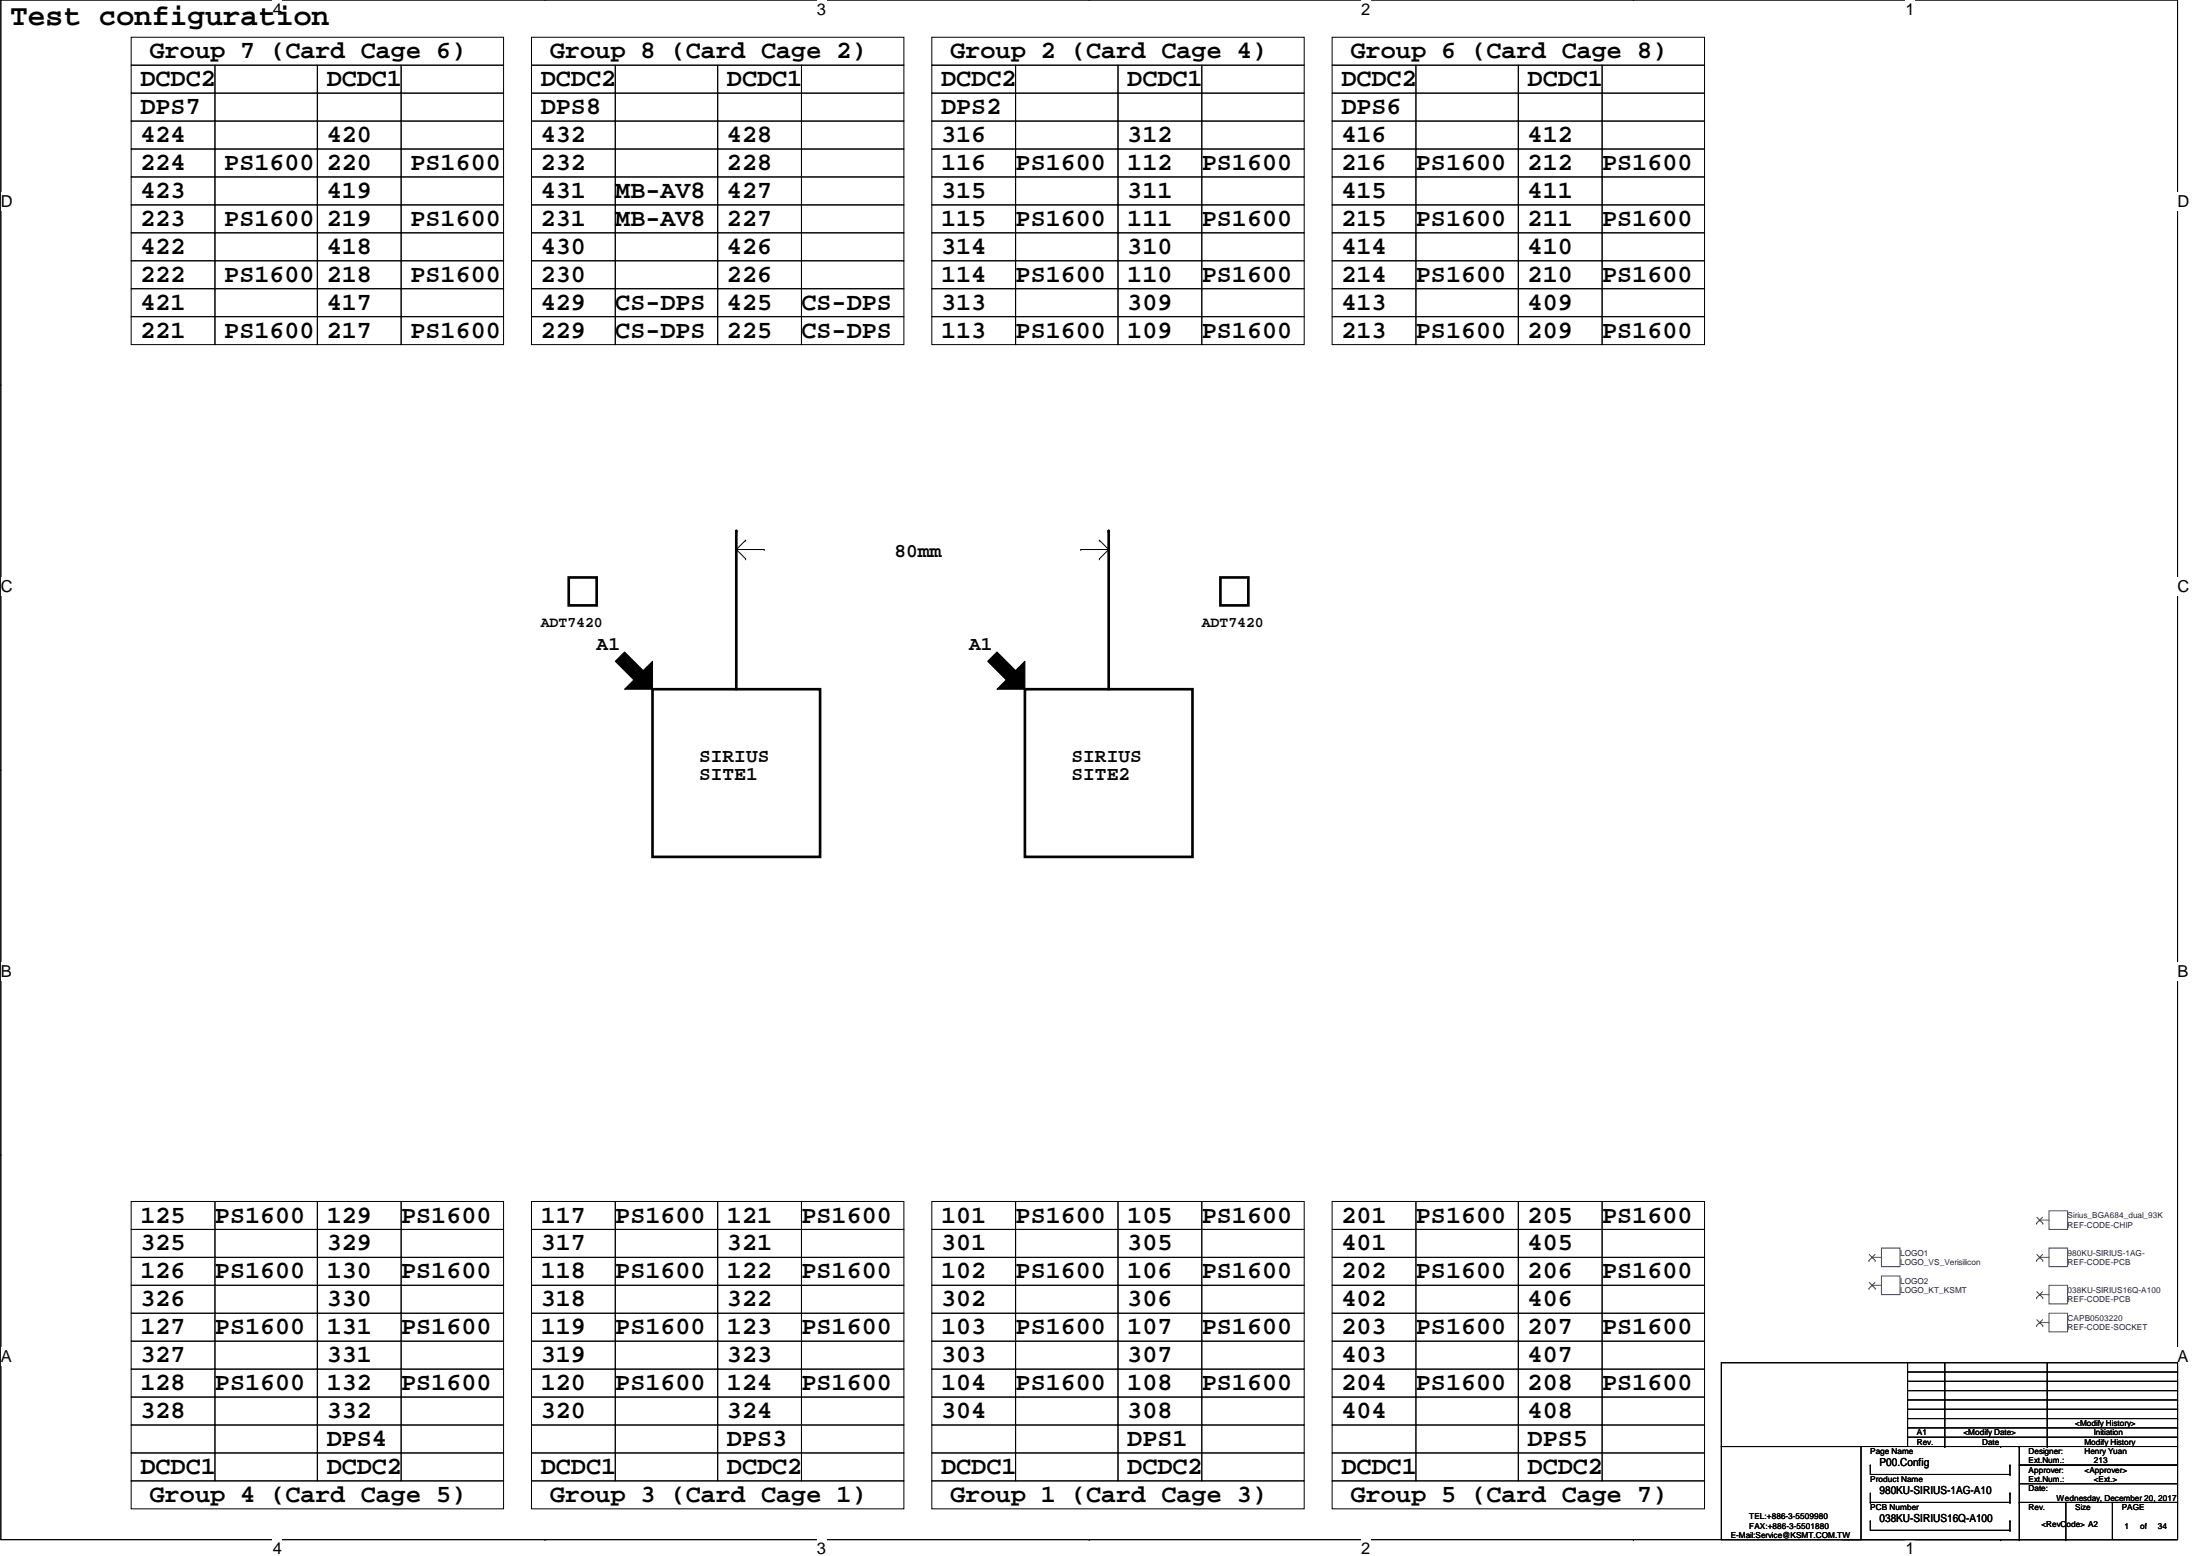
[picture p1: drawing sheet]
<svg xmlns="http://www.w3.org/2000/svg" width="420mm" height="297mm" viewBox="0 0 420 297" stroke-linecap="round" stroke-linejoin="round" font-family="sans-serif">
<path d="M.2 0h415.7v293.9h-415.7z" fill="none" stroke="#000" stroke-width=".19"/>
<g fill="#fff">
<path d="M52.1 0h1.7v3.5h-1.7z"/>
<path d="M52.1 293.9h1.7v3.2h-1.7z"/>
</g>
<path d="M104.1 0h.1M104.1 293.9h.1" fill="none" stroke="#000" stroke-width=".19"/>
<g fill="#fff">
<path d="M156 0h1.8v3.5h-1.8z"/>
<path d="M156 293.9h1.8v3.2h-1.8z"/>
</g>
<path d="M208 0h.1M208 293.9h.1" fill="none" stroke="#000" stroke-width=".19"/>
<g fill="#fff">
<path d="M260 0h1.7v3.5h-1.7z"/>
<path d="M260 293.9h1.7v3.2h-1.7z"/>
</g>
<path d="M311.9 0h.1M311.9 293.9h.1" fill="none" stroke="#000" stroke-width=".19"/>
<g fill="#fff">
<path d="M363.9 0h1.7v3.5h-1.7z"/>
<path d="M363.9 293.9h1.7v3.2h-1.7z"/>
<path d="M.2 36.7h2.2v3.5h-2.2z"/>
<path d="M415.9 36.7h2.2v3.5h-2.2z"/>
<path d="M.2 110.2h2.2v3.4h-2.2z"/>
<path d="M415.9 110.2h2.2v3.4h-2.2z"/>
</g>
<path d="M.2 73.4h.1M415.9 73.4h.1" fill="none" stroke="#000" stroke-width=".19"/>
<g fill="#fff">
<path d="M.2 183.6h2v3.5h-2z"/>
<path d="M415.9 183.6h2v3.5h-2z"/>
</g>
<path d="M.2 146.9h.1M415.9 146.9h.1" fill="none" stroke="#000" stroke-width=".19"/>
<g fill="#fff">
<path d="M.2 257.1h2v3.5h-2z"/>
<path d="M415.9 257.1h2v3.5h-2z"/>
</g>
<g fill="none" stroke="#000" stroke-width=".19">
<path d="M25 12.4h16.1v5.4h-16.1zM25 17.8h16.1v5.3h-16.1zM25 7.1h71.2v5.3h-71.2zM41.1 12.4h19.5v5.4h-19.5zM41.1 17.8h19.5v5.3h-19.5zM60.6 12.4h16v5.4h-16zM60.6 17.8h16v5.3h-16zM76.6 12.4h19.6v5.4h-19.6zM76.6 17.8h19.6v5.3h-19.6zM101.5 12.4h16v5.4h-16zM101.5 17.8h16v5.3h-16zM101.5 7.1h71.1v5.3h-71.1z"/>
<path d="M117.5 12.4h19.6v5.4h-19.6zM117.5 17.8h19.6v5.3h-19.6zM137.1 12.4h16v5.4h-16zM137.1 17.8h16v5.3h-16zM153.1 12.4h19.5v5.4h-19.5zM153.1 17.8h19.5v5.3h-19.5zM178 12.4h16v5.4h-16zM178 17.8h16v5.3h-16zM178 7.1h71.1v5.3h-71.1zM194 12.4h19.5v5.4h-19.5zM194 17.8h19.5v5.3h-19.5zM213.5 12.4h16v5.4h-16z"/>
<path d="M213.5 17.8h16v5.3h-16zM229.5 12.4h19.6v5.4h-19.6zM229.5 17.8h19.6v5.3h-19.6zM254.4 12.4h16v5.4h-16zM254.4 17.8h16v5.3h-16zM254.4 7.1h71.1v5.3h-71.1zM270.4 12.4h19.6v5.4h-19.6zM270.4 17.8h19.6v5.3h-19.6zM290 12.4h16v5.4h-16zM290 17.8h16v5.3h-16zM306 12.4h19.5v5.4h-19.5zM306 17.8h19.5v5.3h-19.5z"/>
<path d="M25 23.1h16.1v5.3h-16.1zM25 28.4h16.1v5.4h-16.1zM25 33.8h16.1v5.3h-16.1zM25 39.1h16.1v5.3h-16.1zM41.1 23.1h19.5v5.3h-19.5zM41.1 28.4h19.5v5.4h-19.5zM41.1 33.8h19.5v5.3h-19.5zM41.1 39.1h19.5v5.3h-19.5zM60.6 23.1h16v5.3h-16zM60.6 28.4h16v5.4h-16zM60.6 33.8h16v5.3h-16zM60.6 39.1h16v5.3h-16z"/>
<path d="M76.6 23.1h19.6v5.3h-19.6zM76.6 28.4h19.6v5.4h-19.6zM76.6 33.8h19.6v5.3h-19.6zM76.6 39.1h19.6v5.3h-19.6zM101.5 23.1h16v5.3h-16zM101.5 28.4h16v5.4h-16zM101.5 33.8h16v5.3h-16zM101.5 39.1h16v5.3h-16zM117.5 23.1h19.6v5.3h-19.6zM117.5 28.4h19.6v5.4h-19.6zM117.5 33.8h19.6v5.3h-19.6zM117.5 39.1h19.6v5.3h-19.6z"/>
<path d="M137.1 23.1h16v5.3h-16zM137.1 28.4h16v5.4h-16zM137.1 33.8h16v5.3h-16zM137.1 39.1h16v5.3h-16zM153.1 23.1h19.5v5.3h-19.5zM153.1 28.4h19.5v5.4h-19.5zM153.1 33.8h19.5v5.3h-19.5zM153.1 39.1h19.5v5.3h-19.5zM178 23.1h16v5.3h-16zM178 28.4h16v5.4h-16zM178 33.8h16v5.3h-16zM178 39.1h16v5.3h-16z"/>
<path d="M194 23.1h19.5v5.3h-19.5zM194 28.4h19.5v5.4h-19.5zM194 33.8h19.5v5.3h-19.5zM194 39.1h19.5v5.3h-19.5zM213.5 23.1h16v5.3h-16zM213.5 28.4h16v5.4h-16zM213.5 33.8h16v5.3h-16zM213.5 39.1h16v5.3h-16zM229.5 23.1h19.6v5.3h-19.6zM229.5 28.4h19.6v5.4h-19.6zM229.5 33.8h19.6v5.3h-19.6zM229.5 39.1h19.6v5.3h-19.6z"/>
<path d="M254.4 23.1h16v5.3h-16zM254.4 28.4h16v5.4h-16zM254.4 33.8h16v5.3h-16zM254.4 39.1h16v5.3h-16zM270.4 23.1h19.6v5.3h-19.6zM270.4 28.4h19.6v5.4h-19.6zM270.4 33.8h19.6v5.3h-19.6zM270.4 39.1h19.6v5.3h-19.6zM290 23.1h16v5.3h-16zM290 28.4h16v5.4h-16zM290 33.8h16v5.3h-16zM290 39.1h16v5.3h-16z"/>
<path d="M306 23.1h19.5v5.3h-19.5zM306 28.4h19.5v5.4h-19.5zM306 33.8h19.5v5.3h-19.5zM306 39.1h19.5v5.3h-19.5zM25 44.4h16.1v5.4h-16.1zM25 49.8h16.1v5.3h-16.1zM25 55.1h16.1v5.4h-16.1zM41.1 44.4h19.5v5.4h-19.5zM41.1 49.8h19.5v5.3h-19.5zM41.1 55.1h19.5v5.4h-19.5zM60.6 44.4h16v5.4h-16zM60.6 49.8h16v5.3h-16z"/>
<path d="M60.6 55.1h16v5.4h-16zM76.6 44.4h19.6v5.4h-19.6zM76.6 49.8h19.6v5.3h-19.6zM76.6 55.1h19.6v5.4h-19.6zM101.5 44.4h16v5.4h-16zM101.5 49.8h16v5.3h-16zM101.5 55.1h16v5.4h-16zM117.5 44.4h19.6v5.4h-19.6zM117.5 49.8h19.6v5.3h-19.6zM117.5 55.1h19.6v5.4h-19.6zM137.1 44.4h16v5.4h-16zM137.1 49.8h16v5.3h-16z"/>
<path d="M137.1 55.1h16v5.4h-16zM153.1 44.4h19.5v5.4h-19.5zM153.1 49.8h19.5v5.3h-19.5zM153.1 55.1h19.5v5.4h-19.5zM178 44.4h16v5.4h-16zM178 49.8h16v5.3h-16zM178 55.1h16v5.4h-16zM194 44.4h19.5v5.4h-19.5zM194 49.8h19.5v5.3h-19.5zM194 55.1h19.5v5.4h-19.5zM213.5 44.4h16v5.4h-16zM213.5 49.8h16v5.3h-16z"/>
<path d="M213.5 55.1h16v5.4h-16zM229.5 44.4h19.6v5.4h-19.6zM229.5 49.8h19.6v5.3h-19.6zM229.5 55.1h19.6v5.4h-19.6zM254.4 44.4h16v5.4h-16zM254.4 49.8h16v5.3h-16zM254.4 55.1h16v5.4h-16zM270.4 44.4h19.6v5.4h-19.6zM270.4 49.8h19.6v5.3h-19.6zM270.4 55.1h19.6v5.4h-19.6zM290 44.4h16v5.4h-16zM290 49.8h16v5.3h-16z"/>
<path d="M290 55.1h16v5.4h-16zM306 44.4h19.5v5.4h-19.5zM306 49.8h19.5v5.3h-19.5zM306 55.1h19.5v5.4h-19.5zM25 60.5h16.1v5.3h-16.1zM41.1 60.5h19.5v5.3h-19.5zM60.6 60.5h16v5.3h-16zM76.6 60.5h19.6v5.3h-19.6zM101.5 60.5h16v5.3h-16zM117.5 60.5h19.6v5.3h-19.6zM137.1 60.5h16v5.3h-16zM153.1 60.5h19.5v5.3h-19.5z"/>
<path d="M178 60.5h16v5.3h-16zM194 60.5h19.5v5.3h-19.5zM213.5 60.5h16v5.3h-16zM229.5 60.5h19.6v5.3h-19.6zM254.4 60.5h16v5.3h-16zM270.4 60.5h19.6v5.3h-19.6zM290 60.5h16v5.3h-16zM306 60.5h19.5v5.3h-19.5zM140.6 104.9h5.4M140.6 104.9l1.8 1.8M142.4 103.1h.1M142.4 106.7h.1"/>
<path d="M142.4 103.1l-1.8 1.8M146 104.9h.1M206.4 104.9h.1M206.4 104.9h5.3M210 103.1h.1M210 106.7h.1M210 103.1l1.7 1.8M211.7 104.9l-1.7 1.8M117.5 126.2l1.8-1.7 3.5 3.5 1.8-1.8v5.4h-5.3l1.8-1.8zM188.6 126.2l1.8-1.7 3.6 3.5 1.7-1.8v5.4h-5.3l1.8-1.8zM.2 220.4h.1M25 229.4h16.1v5.3h-16.1z"/>
<path d="M25 234.7h16.1v5.3h-16.1zM41.1 229.4h19.5v5.3h-19.5zM41.1 234.7h19.5v5.3h-19.5zM60.6 229.4h16v5.3h-16zM60.6 234.7h16v5.3h-16zM76.6 229.4h19.6v5.3h-19.6zM76.6 234.7h19.6v5.3h-19.6zM101.5 229.4h16v5.3h-16zM101.5 234.7h16v5.3h-16zM117.5 229.4h19.6v5.3h-19.6zM117.5 234.7h19.6v5.3h-19.6zM137.1 229.4h16v5.3h-16z"/>
<path d="M137.1 234.7h16v5.3h-16zM153.1 229.4h19.5v5.3h-19.5zM153.1 234.7h19.5v5.3h-19.5zM178 229.4h16v5.3h-16zM178 234.7h16v5.3h-16zM194 229.4h19.5v5.3h-19.5zM194 234.7h19.5v5.3h-19.5zM213.5 229.4h16v5.3h-16zM213.5 234.7h16v5.3h-16zM229.5 229.4h19.6v5.3h-19.6zM229.5 234.7h19.6v5.3h-19.6zM254.4 229.4h16v5.3h-16z"/>
<path d="M254.4 234.7h16v5.3h-16zM270.4 229.4h19.6v5.3h-19.6zM270.4 234.7h19.6v5.3h-19.6zM290 229.4h16v5.3h-16zM290 234.7h16v5.3h-16zM306 229.4h19.5v5.3h-19.5zM306 234.7h19.5v5.3h-19.5zM415.9 220.4h.1M25 240h16.1v5.4h-16.1zM25 245.4h16.1v5.3h-16.1zM25 250.7h16.1v5.3h-16.1zM25 256h16.1v5.4h-16.1z"/>
<path d="M41.1 240h19.5v5.4h-19.5zM41.1 245.4h19.5v5.3h-19.5zM41.1 250.7h19.5v5.3h-19.5zM41.1 256h19.5v5.4h-19.5zM60.6 240h16v5.4h-16zM60.6 245.4h16v5.3h-16zM60.6 250.7h16v5.3h-16zM60.6 256h16v5.4h-16zM76.6 240h19.6v5.4h-19.6zM76.6 245.4h19.6v5.3h-19.6zM76.6 250.7h19.6v5.3h-19.6zM76.6 256h19.6v5.4h-19.6z"/>
<path d="M101.5 240h16v5.4h-16zM101.5 245.4h16v5.3h-16zM101.5 250.7h16v5.3h-16zM101.5 256h16v5.4h-16zM117.5 240h19.6v5.4h-19.6zM117.5 245.4h19.6v5.3h-19.6zM117.5 250.7h19.6v5.3h-19.6zM117.5 256h19.6v5.4h-19.6zM137.1 240h16v5.4h-16zM137.1 245.4h16v5.3h-16zM137.1 250.7h16v5.3h-16zM137.1 256h16v5.4h-16z"/>
<path d="M153.1 240h19.5v5.4h-19.5zM153.1 245.4h19.5v5.3h-19.5zM153.1 250.7h19.5v5.3h-19.5zM153.1 256h19.5v5.4h-19.5zM178 240h16v5.4h-16zM178 245.4h16v5.3h-16zM178 250.7h16v5.3h-16zM178 256h16v5.4h-16zM194 240h19.5v5.4h-19.5zM194 245.4h19.5v5.3h-19.5zM194 250.7h19.5v5.3h-19.5zM194 256h19.5v5.4h-19.5z"/>
<path d="M213.5 240h16v5.4h-16zM213.5 245.4h16v5.3h-16zM213.5 250.7h16v5.3h-16zM213.5 256h16v5.4h-16zM229.5 240h19.6v5.4h-19.6zM229.5 245.4h19.6v5.3h-19.6zM229.5 250.7h19.6v5.3h-19.6zM229.5 256h19.6v5.4h-19.6zM254.4 240h16v5.4h-16zM254.4 245.4h16v5.3h-16zM254.4 250.7h16v5.3h-16zM254.4 256h16v5.4h-16z"/>
<path d="M270.4 240h19.6v5.4h-19.6zM270.4 245.4h19.6v5.3h-19.6zM270.4 250.7h19.6v5.3h-19.6zM270.4 256h19.6v5.4h-19.6zM290 240h16v5.4h-16zM290 245.4h16v5.3h-16zM290 250.7h16v5.3h-16zM290 256h16v5.4h-16zM306 240h19.5v5.4h-19.5zM306 245.4h19.5v5.3h-19.5zM306 250.7h19.5v5.3h-19.5zM306 256h19.5v5.4h-19.5z"/>
<path d="M25 261.4h16.1v5.3h-16.1zM25 266.7h16.1v5.3h-16.1zM25 272h16.1v5.4h-16.1zM25 277.4h16.1v5.3h-16.1zM41.1 261.4h19.5v5.3h-19.5zM41.1 266.7h19.5v5.3h-19.5zM41.1 272h19.5v5.4h-19.5zM41.1 277.4h19.5v5.3h-19.5zM60.6 261.4h16v5.3h-16zM60.6 266.7h16v5.3h-16zM60.6 272h16v5.4h-16zM60.6 277.4h16v5.3h-16z"/>
<path d="M76.6 261.4h19.6v5.3h-19.6zM76.6 266.7h19.6v5.3h-19.6zM76.6 272h19.6v5.4h-19.6zM76.6 277.4h19.6v5.3h-19.6zM101.5 261.4h16v5.3h-16zM101.5 266.7h16v5.3h-16zM101.5 272h16v5.4h-16zM101.5 277.4h16v5.3h-16zM117.5 261.4h19.6v5.3h-19.6zM117.5 266.7h19.6v5.3h-19.6zM117.5 272h19.6v5.4h-19.6zM117.5 277.4h19.6v5.3h-19.6z"/>
<path d="M137.1 261.4h16v5.3h-16zM137.1 266.7h16v5.3h-16zM137.1 272h16v5.4h-16zM137.1 277.4h16v5.3h-16zM153.1 261.4h19.5v5.3h-19.5zM153.1 266.7h19.5v5.3h-19.5zM153.1 272h19.5v5.4h-19.5zM153.1 277.4h19.5v5.3h-19.5zM178 261.4h16v5.3h-16zM178 266.7h16v5.3h-16zM178 272h16v5.4h-16zM178 277.4h16v5.3h-16z"/>
<path d="M194 261.4h19.5v5.3h-19.5zM194 266.7h19.5v5.3h-19.5zM194 272h19.5v5.4h-19.5zM194 277.4h19.5v5.3h-19.5zM213.5 261.4h16v5.3h-16zM213.5 266.7h16v5.3h-16zM213.5 272h16v5.4h-16zM213.5 277.4h16v5.3h-16zM229.5 261.4h19.6v5.3h-19.6zM229.5 266.7h19.6v5.3h-19.6zM229.5 272h19.6v5.4h-19.6zM229.5 277.4h19.6v5.3h-19.6z"/>
<path d="M254.4 261.4h16v5.3h-16zM254.4 266.7h16v5.3h-16zM254.4 272h16v5.4h-16zM254.4 277.4h16v5.3h-16zM270.4 261.4h19.6v5.3h-19.6zM270.4 266.7h19.6v5.3h-19.6zM270.4 272h19.6v5.4h-19.6zM270.4 277.4h19.6v5.3h-19.6zM290 261.4h16v5.3h-16zM290 266.7h16v5.3h-16zM290 272h16v5.4h-16zM290 277.4h16v5.3h-16z"/>
<path d="M306 261.4h19.5v5.3h-19.5zM306 266.7h19.5v5.3h-19.5zM306 272h19.5v5.4h-19.5zM306 277.4h19.5v5.3h-19.5zM328.7 276.1h26.7v17.8h-26.7zM328.7 260.1h35.6v16h-35.6zM357.2 279.7h.1M357.2 279.7v1.8h26.7M364.3 274.4h51.6M364.3 260.1h51.6M364.3 272.6h51.6M364.3 270.8h51.6"/>
<path d="M364.3 269h51.6M364.3 267.3h51.6M364.3 265.5h51.6M364.3 263.7h51.6M364.3 261.9h51.6M364.3 276.1h21.3M371.4 276.1h.1M371.4 260.1v16M382.1 276.1h.1M383.9 279.7h.1M383.9 279.7v1.8M385.6 279.7h30.3v3.6h-30.3z"/>
<path d="M385.6 276.1h30.3v3.6h-30.3zM385.6 276.1h.1M391 276.1h.1M391 260.1v16M415.9 274.4h.1M415.9 260.1h.1M415.9 276.1h.1M415.9 272.6h.1M415.9 270.8h.1M415.9 269h.1M415.9 267.3h.1M415.9 265.5h.1"/>
<path d="M415.9 263.7h.1M415.9 261.9h.1M415.9 260.1v16M25 282.7h71.2v5.3h-71.2zM101.5 282.7h71.1v5.3h-71.1zM178 282.7h71.1v5.3h-71.1zM254.4 282.7h71.1v5.3h-71.1zM351.9 293.9h33.7M357.2 290.4h.1M357.2 286.8h.1M357.2 290.4v1.7h26.7M357.2 285v1.8"/>
<path d="M357.2 286.8h26.7M382.1 293.9h.1M383.9 281.5h.1M383.9 292.1h.1M383.9 290.4h.1M383.9 286.8h.1M383.9 285h.1M383.9 285v1.8M383.9 290.4v1.7M385.6 286.8h30.3v7.1h-30.3zM385.6 293.9h.1M385.6 286.8h.1"/>
<path d="M385.6 283.3v3.5M394.5 293.9h.1M394.5 286.8v7.1M403.4 286.8h.1M403.4 286.8v7.1M415.9 286.8h.1M415.9 283.3v3.5"/>
</g>
<path d="M108.6 110.2h5.3v5.4h-5.3zM140.6 101.3v30.3M211.7 101.3v30.3M233.1 110.2h5.3v5.4h-5.3zM124.6 131.6h32v32h-32zM195.7 131.6h32v32h-32z" fill="none" stroke="#000" stroke-width=".51"/>
<g fill="#000">
<path d="M117.5 126.2l1.8-1.7 3.5 3.5 1.8-1.8v5.4h-5.3l1.8-1.8z" fill-rule="evenodd"/>
<path d="M188.6 126.2l1.8-1.7 3.6 3.5 1.7-1.8v5.4h-5.3l1.8-1.8z" fill-rule="evenodd"/>
</g>
<g fill="#000">
<circle cx="140.6" cy="101.3" r=".25"/>
<circle cx="211.7" cy="101.3" r=".25"/>
</g>
<path d="M359.3 238.3h3.6v3.5h-3.6zM391.3 238.3h3.6v3.5h-3.6zM391.3 231.1h3.6v3.6h-3.6zM359.3 243.6h3.6v3.5h-3.6zM391.3 245.4h3.6v3.5h-3.6zM391.3 250.7h3.6v3.6h-3.6z" fill="none" stroke="#00f" stroke-width=".19"/>
<path d="M389.5 232.9h.1M389.5 232.9h1.8M357.5 245.4h.1M357.5 240h.1M357.5 245.4h1.8M357.5 240h1.8M389.5 240h.1M389.5 247.1h.1M389.5 252.5h.1M389.5 240h1.8M389.5 247.1h1.8M389.5 252.5h1.8" fill="none" stroke="#f00" stroke-width=".19"/>
<g fill="none" stroke="#804000" stroke-width=".19">
<path d="M357 239.5l1.1 1.1M358.1 239.5l-1.2 1.1M388.9 233.5h.1M389 239.5l1.1 1.1M389 232.4l1.1 1.1M390.1 239.5l-1.2 1.1M390.1 232.4l-1.2 1.1M390.1 233.5h.1M356.9 246h.1M356.9 240.6h.1M357 244.8l1.1 1.2M358.1 244.8l-1.2 1.2"/>
<path d="M358.1 246h.1M358.1 240.6h.1M388.9 240.6h.1M388.9 247.7h.1M388.9 253.1h.1M389 246.6l1.1 1.1M389 251.9l1.1 1.2M390.1 246.6l-1.2 1.1M390.1 251.9l-1.2 1.2M390.1 240.6h.1M390.1 247.7h.1M390.1 253.1h.1"/>
</g>
<text font-size="5.7" x="1.9" y="4.7">Test configuration</text>
<g font-size="4.8">
<text x="28.6" y="11.1">Group 7 (Card Cage 6)</text>
<text x="105.1" y="11.1">Group 8 (Card Cage 2)</text>
<text x="181.5" y="11.1">Group 2 (Card Cage 4)</text>
<text x="258" y="11.1">Group 6 (Card Cage 8)</text>
<text x="26.8" y="16.5">DCDC2</text>
<text x="62.4" y="16.5">DCDC1</text>
<text x="103.3" y="16.5">DCDC2</text>
<text x="138.8" y="16.5">DCDC1</text>
<text x="179.7" y="16.5">DCDC2</text>
<text x="215.3" y="16.5">DCDC1</text>
<text x="256.2" y="16.5">DCDC2</text>
<text x="291.7" y="16.5">DCDC1</text>
<text x="26.8" y="21.8">DPS7</text>
<text x="103.3" y="21.8">DPS8</text>
<text x="179.7" y="21.8">DPS2</text>
<text x="256.2" y="21.8">DPS6</text>
<text x="26.8" y="27.1">424</text>
<text x="62.4" y="27.1">420</text>
<text x="103.3" y="27.1">432</text>
<text x="138.8" y="27.1">428</text>
<text x="179.7" y="27.1">316</text>
<text x="215.3" y="27.1">312</text>
<text x="256.2" y="27.1">416</text>
<text x="291.7" y="27.1">412</text>
<text x="26.8" y="32.5">224</text>
<text x="42.8" y="32.5">PS1600</text>
<text x="62.4" y="32.5">220</text>
<text x="78.4" y="32.5">PS1600</text>
<text x="103.3" y="32.5">232</text>
<text x="138.8" y="32.5">228</text>
<text x="179.7" y="32.5">116</text>
<text x="194" y="32.5">PS1600</text>
<text x="215.3" y="32.5">112</text>
<text x="229.5" y="32.5">PS1600</text>
<text x="256.2" y="32.5">216</text>
<text x="270.4" y="32.5">PS1600</text>
<text x="291.7" y="32.5">212</text>
<text x="306" y="32.5">PS1600</text>
<text x="26.8" y="37.8">423</text>
<text x="62.4" y="37.8">419</text>
<text x="103.3" y="37.8">431</text>
<text x="117.5" y="37.8">MB-AV8</text>
<text x="138.8" y="37.8">427</text>
<text x="179.7" y="37.8">315</text>
<text x="215.3" y="37.8">311</text>
<text x="256.2" y="37.8">415</text>
<text x="291.7" y="37.8">411</text>
<text x="26.8" y="43.1">223</text>
<text x="42.8" y="43.1">PS1600</text>
<text x="62.4" y="43.1">219</text>
<text x="78.4" y="43.1">PS1600</text>
<text x="103.3" y="43.1">231</text>
<text x="117.5" y="43.1">MB-AV8</text>
<text x="138.8" y="43.1">227</text>
<text x="179.7" y="43.1">115</text>
<text x="194" y="43.1">PS1600</text>
<text x="215.3" y="43.1">111</text>
<text x="229.5" y="43.1">PS1600</text>
<text x="256.2" y="43.1">215</text>
<text x="270.4" y="43.1">PS1600</text>
<text x="291.7" y="43.1">211</text>
<text x="306" y="43.1">PS1600</text>
<text x="26.8" y="48.5">422</text>
<text x="26.8" y="53.8">222</text>
<text x="42.8" y="53.8">PS1600</text>
<text x="62.4" y="48.5">418</text>
<text x="62.4" y="53.8">218</text>
<text x="78.4" y="53.8">PS1600</text>
<text x="103.3" y="48.5">430</text>
<text x="103.3" y="53.8">230</text>
<text x="138.8" y="48.5">426</text>
<text x="138.8" y="53.8">226</text>
<text x="179.7" y="48.5">314</text>
<text x="179.7" y="53.8">114</text>
<text x="194" y="53.8">PS1600</text>
<text x="215.3" y="48.5">310</text>
<text x="215.3" y="53.8">110</text>
<text x="229.5" y="53.8">PS1600</text>
<text x="256.2" y="48.5">414</text>
<text x="256.2" y="53.8">214</text>
<text x="270.4" y="53.8">PS1600</text>
<text x="291.7" y="48.5">410</text>
<text x="291.7" y="53.8">210</text>
<text x="306" y="53.8">PS1600</text>
<text x="26.8" y="59.1">421</text>
<text x="62.4" y="59.1">417</text>
<text x="103.3" y="59.1">429</text>
<text x="117.5" y="59.1">CS-DPS</text>
<text x="138.8" y="59.1">425</text>
<text x="153.1" y="59.1">CS-DPS</text>
<text x="179.7" y="59.1">313</text>
<text x="215.3" y="59.1">309</text>
<text x="256.2" y="59.1">413</text>
<text x="291.7" y="59.1">409</text>
<text x="26.8" y="64.5">221</text>
<text x="42.8" y="64.5">PS1600</text>
<text x="62.4" y="64.5">217</text>
<text x="78.4" y="64.5">PS1600</text>
<text x="103.3" y="64.5">229</text>
<text x="117.5" y="64.5">CS-DPS</text>
<text x="138.8" y="64.5">225</text>
<text x="153.1" y="64.5">CS-DPS</text>
<text x="179.7" y="64.5">113</text>
<text x="194" y="64.5">PS1600</text>
<text x="215.3" y="64.5">109</text>
<text x="229.5" y="64.5">PS1600</text>
<text x="256.2" y="64.5">213</text>
<text x="270.4" y="64.5">PS1600</text>
<text x="291.7" y="64.5">209</text>
<text x="306" y="64.5">PS1600</text>
<text x="26.8" y="233.4">125</text>
<text x="41.1" y="233.4">PS1600</text>
<text x="62.4" y="233.4">129</text>
<text x="76.6" y="233.4">PS1600</text>
<text x="103.3" y="233.4">117</text>
<text x="117.5" y="233.4">PS1600</text>
<text x="138.8" y="233.4">121</text>
<text x="153.1" y="233.4">PS1600</text>
<text x="179.7" y="233.4">101</text>
<text x="194" y="233.4">PS1600</text>
<text x="215.3" y="233.4">105</text>
<text x="229.5" y="233.4">PS1600</text>
<text x="256.2" y="233.4">201</text>
<text x="270.4" y="233.4">PS1600</text>
<text x="291.7" y="233.4">205</text>
<text x="306" y="233.4">PS1600</text>
<text x="26.8" y="238.7">325</text>
<text x="62.4" y="238.7">329</text>
<text x="103.3" y="238.7">317</text>
<text x="138.8" y="238.7">321</text>
<text x="179.7" y="238.7">301</text>
<text x="215.3" y="238.7">305</text>
<text x="256.2" y="238.7">401</text>
<text x="291.7" y="238.7">405</text>
<text x="26.8" y="244.1">126</text>
<text x="41.1" y="244.1">PS1600</text>
<text x="62.4" y="244.1">130</text>
<text x="76.6" y="244.1">PS1600</text>
<text x="103.3" y="244.1">118</text>
<text x="117.5" y="244.1">PS1600</text>
<text x="138.8" y="244.1">122</text>
<text x="153.1" y="244.1">PS1600</text>
<text x="179.7" y="244.1">102</text>
<text x="194" y="244.1">PS1600</text>
<text x="215.3" y="244.1">106</text>
<text x="229.5" y="244.1">PS1600</text>
<text x="256.2" y="244.1">202</text>
<text x="270.4" y="244.1">PS1600</text>
<text x="291.7" y="244.1">206</text>
<text x="306" y="244.1">PS1600</text>
<text x="26.8" y="249.4">326</text>
<text x="62.4" y="249.4">330</text>
<text x="103.3" y="249.4">318</text>
<text x="138.8" y="249.4">322</text>
<text x="179.7" y="249.4">302</text>
<text x="215.3" y="249.4">306</text>
<text x="256.2" y="249.4">402</text>
<text x="291.7" y="249.4">406</text>
<text x="26.8" y="254.7">127</text>
<text x="41.1" y="254.7">PS1600</text>
<text x="62.4" y="254.7">131</text>
<text x="76.6" y="254.7">PS1600</text>
<text x="103.3" y="254.7">119</text>
<text x="117.5" y="254.7">PS1600</text>
<text x="138.8" y="254.7">123</text>
<text x="153.1" y="254.7">PS1600</text>
<text x="179.7" y="254.7">103</text>
<text x="194" y="254.7">PS1600</text>
<text x="215.3" y="254.7">107</text>
<text x="229.5" y="254.7">PS1600</text>
<text x="256.2" y="254.7">203</text>
<text x="270.4" y="254.7">PS1600</text>
<text x="291.7" y="254.7">207</text>
<text x="306" y="254.7">PS1600</text>
<text x="26.8" y="260.1">327</text>
<text x="62.4" y="260.1">331</text>
<text x="103.3" y="260.1">319</text>
<text x="138.8" y="260.1">323</text>
<text x="179.7" y="260.1">303</text>
<text x="215.3" y="260.1">307</text>
<text x="256.2" y="260.1">403</text>
<text x="291.7" y="260.1">407</text>
<text x="26.8" y="265.4">128</text>
<text x="41.1" y="265.4">PS1600</text>
<text x="62.4" y="265.4">132</text>
<text x="76.6" y="265.4">PS1600</text>
<text x="103.3" y="265.4">120</text>
<text x="117.5" y="265.4">PS1600</text>
<text x="138.8" y="265.4">124</text>
<text x="153.1" y="265.4">PS1600</text>
<text x="179.7" y="265.4">104</text>
<text x="194" y="265.4">PS1600</text>
<text x="215.3" y="265.4">108</text>
<text x="229.5" y="265.4">PS1600</text>
<text x="256.2" y="265.4">204</text>
<text x="270.4" y="265.4">PS1600</text>
<text x="291.7" y="265.4">208</text>
<text x="306" y="265.4">PS1600</text>
<text x="26.8" y="270.7">328</text>
<text x="62.4" y="270.7">332</text>
<text x="103.3" y="270.7">320</text>
<text x="138.8" y="270.7">324</text>
<text x="179.7" y="270.7">304</text>
<text x="215.3" y="270.7">308</text>
<text x="256.2" y="270.7">404</text>
<text x="291.7" y="270.7">408</text>
<text x="26.8" y="281.4">DCDC1</text>
<text x="62.4" y="276.1">DPS4</text>
<text x="62.4" y="281.4">DCDC2</text>
<text x="103.3" y="281.4">DCDC1</text>
<text x="138.8" y="276.1">DPS3</text>
<text x="138.8" y="281.4">DCDC2</text>
<text x="179.7" y="281.4">DCDC1</text>
<text x="215.3" y="281.4">DCDC2</text>
<text x="215.3" y="276.1">DPS1</text>
<text x="256.2" y="281.4">DCDC1</text>
<text x="291.7" y="276.1">DPS5</text>
<text x="291.7" y="281.4">DCDC2</text>
<text x="28.6" y="286.7">Group 4 (Card Cage 5)</text>
<text x="105.1" y="286.7">Group 3 (Card Cage 1)</text>
<text x="181.5" y="286.7">Group 1 (Card Cage 3)</text>
<text x="258" y="286.7">Group 5 (Card Cage 7)</text>
</g>
<g font-size="3.7">
<text x="170.8" y="106.3">80mm</text>
<text x="114" y="124.1">A1</text>
<text x="185.1" y="124.1">A1</text>
<text x="133.5" y="145.4">SIRIUS</text>
<text x="133.5" y="149">SITE1</text>
<text x="204.6" y="149">SITE2</text>
<text x="204.6" y="145.4">SIRIUS</text>
</g>
<g font-size="3.1">
<text x="52.1" y="2.8">4</text>
<text x="156" y="2.8">3</text>
<text x="260" y="2.8">2</text>
<text x="363.9" y="2.8">1</text>
<text x=".2" y="39.5">D</text>
<text x="415.9" y="39.5">D</text>
<text x=".2" y="112.9">C</text>
<text x="415.9" y="112.9">C</text>
<text x=".2" y="186.4">B</text>
<text x="415.9" y="186.4">B</text>
<text x=".2" y="259.9">A</text>
<text x="415.9" y="259.9">A</text>
<text x="52.1" y="296.7">4</text>
<text x="156" y="296.7">3</text>
<text x="260" y="296.7">2</text>
<text x="363.9" y="296.7">1</text>
</g>
<g font-size="2.8">
<text x="103.3" y="119.7">ADT7420</text>
<text x="229.5" y="119.7">ADT7420</text>
</g>
<g font-size="2.1">
<text x="359" y="279.9">P00.Config</text>
<text x="359" y="285.2">980KU-SIRIUS-1AG-A10</text>
<text x="359" y="290.5">038KU-SIRIUS16Q-A100</text>
</g>
<g font-size="1.6" fill="#000080">
<text x="394.9" y="232.6">Sirius_BGA684_dual_93K</text>
<text x="362.9" y="239.7">LOGO1</text>
<text x="394.9" y="239.7">980KU-SIRIUS-1AG-</text>
<text x="394.9" y="234.4">REF-CODE-CHIP</text>
<text x="362.9" y="245">LOGO2</text>
<text x="362.9" y="241.5">LOGO_VS_Verisilicon</text>
<text x="394.9" y="241.5">REF-CODE-PCB</text>
<text x="362.9" y="246.8">LOGO_KT_KSMT</text>
<text x="394.9" y="246.8">038KU-SIRIUS16Q-A100</text>
<text x="394.9" y="248.6">REF-CODE-PCB</text>
<text x="394.9" y="252.1">CAPB0503220</text>
<text x="394.9" y="253.9">REF-CODE-SOCKET</text>
</g>
<g font-size="1.6">
<text x="366.1" y="275.8">Rev.</text>
<text x="366.1" y="274">A1</text>
<text x="375" y="274">&lt;Modify Date&gt;</text>
<text x="378.5" y="275.8">Date</text>
<text x="396.3" y="272.2">&lt;Modify History&gt;</text>
<text x="398.1" y="275.8">Modify History</text>
<text x="399.9" y="274">Initiation</text>
<text x="357.2" y="277.6">Page Name</text>
<text x="387.4" y="277.6">Designer:</text>
<text x="387.4" y="279.4">Ext.Num.:</text>
<text x="387.4" y="281.1">Approver:</text>
<text x="398.1" y="281.1">&lt;Approver&gt;</text>
<text x="398.1" y="277.6">Henry Yuan</text>
<text x="399.9" y="279.4">213</text>
<text x="357.2" y="282.9">Product Name</text>
<text x="387.4" y="282.9">Ext.Num.:</text>
<text x="387.4" y="284.7">Date:</text>
<text x="392.8" y="286.5">Wednesday, December 20, 2017</text>
<text x="399.9" y="282.9">&lt;Ext.&gt;</text>
<text x="330.5" y="293.6">E-Mail:Service@KSMT.COM.TW</text>
<text x="334.1" y="290">TEL:+886-3-5509980</text>
<text x="334.1" y="291.8">FAX:+886-3-5501880</text>
<text x="357.2" y="288.2">PCB Number</text>
<text x="387.4" y="288.2">Rev.</text>
<text x="389.9" y="291.4">&lt;RevCode&gt; A2</text>
<text x="396.3" y="288.2">Size</text>
<text x="405.2" y="288.2">PAGE</text>
<text x="405.7" y="291.8">1</text>
<text x="408.8" y="291.8">of</text>
<text x="412.1" y="291.8">34</text>
</g>
</svg>
